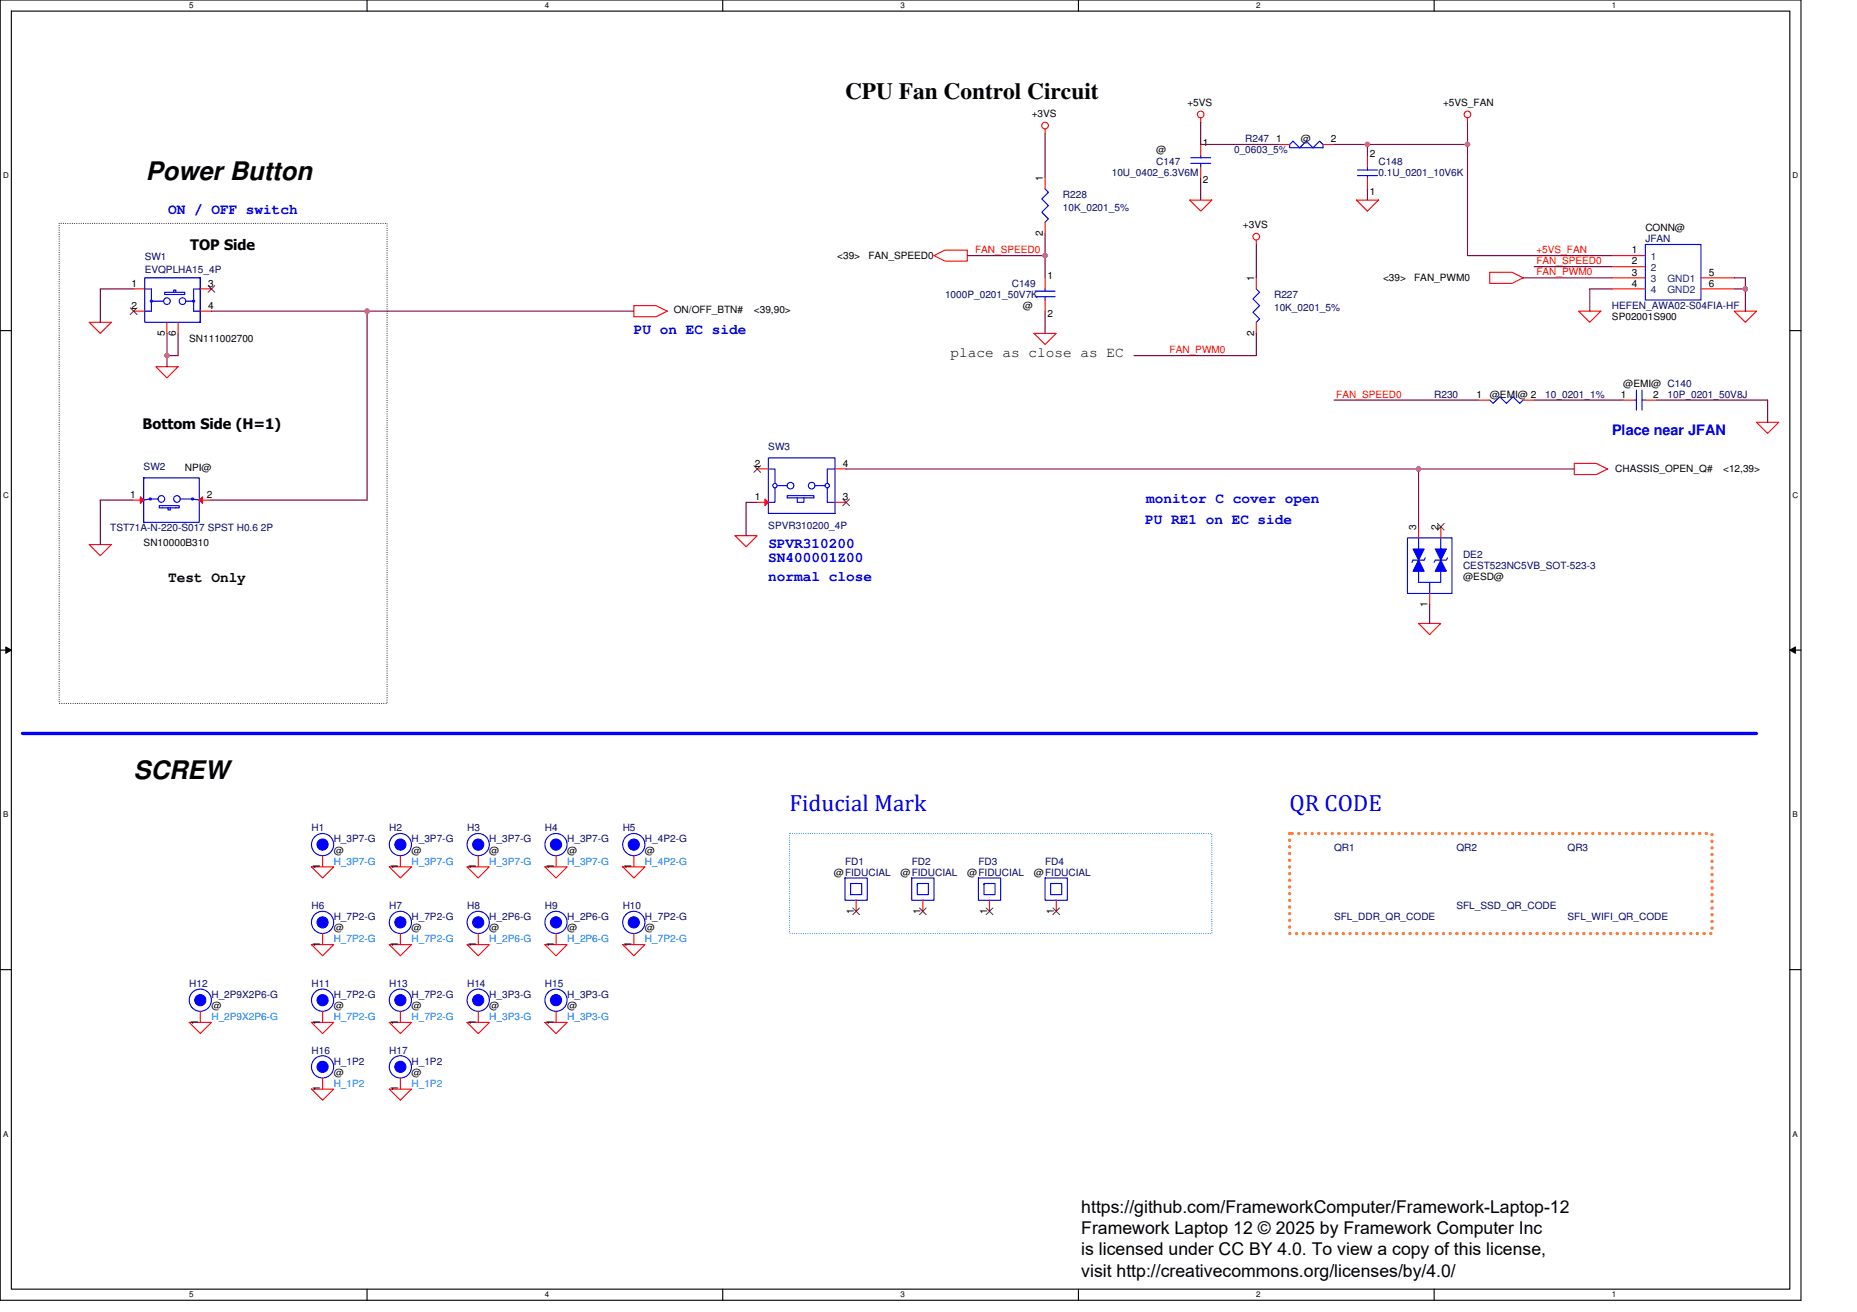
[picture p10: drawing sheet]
<svg xmlns="http://www.w3.org/2000/svg" width="297mm" height="210mm" viewBox="0 0 297 210" stroke-linecap="round" stroke-linejoin="round" font-family="sans-serif">
<path d="M0 0h288.1v208h-288.1zM1.8 1.8h284.5v204.4h-284.5z" fill="none" stroke="#000" stroke-width=".18"/>
<g fill="#fff">
<path d="M30.3 .2h.7v1.4h-.7z"/>
<path d="M30.3 206.4h.7v1.4h-.7z"/>
</g>
<path d="M58.7 0v1.8M58.7 206.2v1.8" fill="none" stroke="#000" stroke-width=".18"/>
<g fill="#fff">
<path d="M87.2 .2h.7v1.4h-.7z"/>
<path d="M87.2 206.4h.7v1.4h-.7z"/>
</g>
<path d="M115.6 0v1.8M115.6 206.2v1.8" fill="none" stroke="#000" stroke-width=".18"/>
<g fill="#fff">
<path d="M144.1 .2h.7v1.4h-.7z"/>
<path d="M144.1 206.4h.7v1.4h-.7z"/>
</g>
<path d="M172.5 0v1.8M172.5 206.2v1.8" fill="none" stroke="#000" stroke-width=".18"/>
<g fill="#fff">
<path d="M201 .2h.7v1.4h-.7z"/>
<path d="M201 206.4h.7v1.4h-.7z"/>
</g>
<path d="M229.4 0v1.8M229.4 206.2v1.8" fill="none" stroke="#000" stroke-width=".18"/>
<g fill="#fff">
<path d="M257.8 .2h.8v1.4h-.8z"/>
<path d="M257.8 206.4h.8v1.4h-.8z"/>
<path d="M.5 27.3h.9v1.5h-.9z"/>
<path d="M286.7 27.3h1v1.5h-1z"/>
<path d="M.5 78.5h.9v1.4h-.9z"/>
<path d="M286.7 78.5h1v1.4h-1z"/>
</g>
<path d="M0 52.9h1.8M286.3 52.9h1.8" fill="none" stroke="#000" stroke-width=".18"/>
<g fill="#fff">
<path d="M.5 129.6h.8v1.4h-.8z"/>
<path d="M286.7 129.6h.9v1.4h-.9z"/>
</g>
<path d="M0 104h1.8M286.3 104h1.8" fill="none" stroke="#000" stroke-width=".18"/>
<path d="M.9 103.5l.9 .5-.9 .5zM286.3 104l.9-.5v1z" fill="#000"/>
<path d="M.9 103.5l.9 .5-.9 .5zM286.3 104l.9-.5v1z" fill="none" stroke="#000" stroke-width=".16"/>
<g fill="#fff">
<path d="M.5 180.7h.8v1.4h-.8z"/>
<path d="M286.7 180.7h.9v1.4h-.9z"/>
</g>
<path d="M0 155.1h1.8M286.3 155.1h1.8" fill="none" stroke="#000" stroke-width=".18"/>
<path d="M3.6 117.3h277.4" fill="none" stroke="#00f" stroke-width=".53"/>
<path d="M126.3 133.3h67.5v16.1h-67.5z" fill="none" stroke="#0080ff" stroke-width=".18" stroke-dasharray="0 .4"/>
<path d="M9.5 35.7h52.4v76.8h-52.4z" fill="none" stroke="#000" stroke-width=".18" stroke-dasharray="0 .4"/>
<path d="M206.3 133.3h67.6v16.1h-67.6z" fill="none" stroke="#ff8000" stroke-width=".53" stroke-dasharray="0 1.1"/>
<g fill="none" stroke="#f00" stroke-width=".18">
<path d="M192.1 18.8v.8M234.7 18.8v.8M167.2 20.6v.7M190.3 32h3.5l-1.7 1.8zM192.1 23.1v1.8M192.1 26.7v1.7M201 38.4v.7M217 32h3.5l-1.8 1.8zM14.3 51.6h3.5l-1.8 1.7zM24.9 58.7h3.6l-1.8 1.8zM101.4 48.9h3.5l1.8 .9-1.8 .9h-3.5zM149.4 40.9l1.8-.9h3.5v1.8h-3.5z"/>
<path d="M165.4 53.3h3.5l-1.7 1.8zM238.3 43.6h3.5l1.8 .8-1.8 .9h-3.5zM252.5 49.8h3.6l-1.8 1.8zM277.4 49.8h3.6l-1.8 1.8zM251.8 74.1h3.6l1.7 .9-1.7 .9h-3.6zM281 67.6h3.5l-1.8 1.7zM14.3 87.1h3.5l-1.8 1.8zM117.6 85.7h3.5l-1.8 1.8zM226.9 99.7h3.6l-1.8 1.8zM49.8 138.7h3.6l-1.8 1.8zM62.3 138.7h3.5l-1.8 1.8zM74.7 138.7h3.6l-1.8 1.8z"/>
<path d="M87.2 138.7h3.5l-1.8 1.8zM99.6 138.7h3.6l-1.8 1.8zM49.8 151.1h3.6l-1.8 1.8zM62.3 151.1h3.5l-1.8 1.8zM74.7 151.1h3.6l-1.8 1.8zM87.2 151.1h3.5l-1.8 1.8zM99.6 151.1h3.6l-1.8 1.8zM30.3 163.6h3.5l-1.8 1.8zM49.8 163.6h3.6l-1.8 1.8zM49.8 174.2h3.6l-1.8 1.8zM62.3 163.6h3.5l-1.8 1.8zM62.3 174.2h3.5l-1.8 1.8z"/>
<path d="M74.7 163.6h3.6l-1.8 1.8zM87.2 163.6h3.5l-1.8 1.8z"/>
<circle cx="192.1" cy="18.3" r=".53"/>
<circle cx="234.7" cy="18.3" r=".53"/>
<circle cx="167.2" cy="20.1" r=".53"/>
<circle cx="200.9" cy="37.9" r=".53"/>
</g>
<path d="M190.5 26.1h3.2M190.5 25.2h3.2M192.1 24.9v.3M192.1 26.1v.6" fill="none" stroke="#00f" stroke-width=".18"/>
<circle cx="51.6" cy="160" r=".89" fill="#00f"/>
<g fill="none" stroke="#00f" stroke-width=".18">
<circle cx="51.6" cy="160" r=".89"/>
<circle cx="51.6" cy="160" r="1.78"/>
</g>
<path d="M51.6 161.8v1.8" fill="none" stroke="#f00" stroke-width=".18"/>
<circle cx="88.9" cy="160" r=".89" fill="#00f"/>
<g fill="none" stroke="#00f" stroke-width=".18">
<circle cx="88.9" cy="160" r=".89"/>
<circle cx="88.9" cy="160" r="1.78"/>
</g>
<path d="M88.9 161.8v1.8" fill="none" stroke="#f00" stroke-width=".18"/>
<circle cx="51.6" cy="147.6" r=".89" fill="#00f"/>
<g fill="none" stroke="#00f" stroke-width=".18">
<circle cx="51.6" cy="147.6" r=".89"/>
<circle cx="51.6" cy="147.6" r="1.78"/>
</g>
<path d="M51.6 149.4v1.7" fill="none" stroke="#f00" stroke-width=".18"/>
<circle cx="76.5" cy="147.6" r=".89" fill="#00f"/>
<g fill="none" stroke="#00f" stroke-width=".18">
<path d="M167.2 30.2l.5 .6-1.1 1 1.1 1.1-1.1 1.1 1.1 1-.5 .6M165.6 47.5h3.2M165.6 46.6h3.2M167.2 46.2v.4M167.2 47.5v.5M261.4 64h.4M261.8 62.4v3.2M262.6 62.4v3.2M262.6 64h.6M156.5 140.5h3.6v3.5h-3.6zM157.4 141.4h1.8v1.7h-1.8z"/>
<circle cx="76.5" cy="147.6" r="1.78"/>
<circle cx="76.5" cy="147.6" r=".89"/>
</g>
<path d="M167.2 28.4v1.8M167.2 35.6v1.7M167.2 44.4v1.8M167.2 48v1.8M259.6 64h1.8M263.2 64h1.8M76.5 149.4v1.7M158.3 144v1.8" fill="none" stroke="#f00" stroke-width=".18"/>
<path d="M157.7 145.3l1.1 1M158.8 145.3l-1.1 1" fill="none" stroke="#804000" stroke-width=".16"/>
<circle cx="101.4" cy="147.6" r=".89" fill="#00f"/>
<g fill="none" stroke="#00f" stroke-width=".18">
<path d="M135.2 140.5h3.5v3.5h-3.5zM136.1 141.4h1.7v1.7h-1.7z"/>
<circle cx="101.4" cy="147.6" r=".89"/>
<circle cx="101.4" cy="147.6" r="1.78"/>
</g>
<path d="M101.4 149.4v1.7M136.9 144v1.8" fill="none" stroke="#f00" stroke-width=".18"/>
<path d="M136.4 145.3l1.1 1M137.5 145.3l-1.1 1" fill="none" stroke="#804000" stroke-width=".16"/>
<circle cx="76.5" cy="135.1" r=".89" fill="#00f"/>
<g fill="none" stroke="#00f" stroke-width=".18">
<circle cx="76.5" cy="135.1" r=".89"/>
<circle cx="76.5" cy="135.1" r="1.78"/>
</g>
<path d="M76.5 136.9v1.8" fill="none" stroke="#f00" stroke-width=".18"/>
<circle cx="51.6" cy="135.1" r=".89" fill="#00f"/>
<g fill="none" stroke="#00f" stroke-width=".18">
<path d="M23.2 46.2h1v1.8M24.2 48.2h2M24.2 48.4v1.4h-1M26.4 46.8h3.2v.3h-3.2zM27.8 46.8v-.4h.3v.4M29.7 48.2h1.3M31 48.4v1.4h1M32 44.4v7.2h-8.8v-7.2h8.8v7.2M32 46.2h-1v1.8M23 76.5v7.1h8.9v-7.1h-8.9v7.1M25.3 79.8h-1.3l-1 .2M28.8 79.8h2l1.1 .2"/>
<path d="M25.5 80.9h3.2v.4h-3.2zM26.9 81.3v.3h.3v-.3"/>
<circle cx="24.2" cy="48.2" r=".17"/>
<circle cx="26.7" cy="48.2" r=".53"/>
<circle cx="29.2" cy="48.2" r=".53"/>
<circle cx="31" cy="48.2" r=".17"/>
<circle cx="24" cy="79.8" r=".17"/>
<circle cx="25.8" cy="79.8" r=".53"/>
<circle cx="28.3" cy="79.8" r=".53"/>
<circle cx="30.8" cy="79.8" r=".17"/>
<circle cx="51.6" cy="135.1" r=".89"/>
<circle cx="51.6" cy="135.1" r="1.78"/>
</g>
<path d="M21.4 46.2h1.8M21.4 49.8h1.8M26.7 51.6v1.7M28.5 51.6v1.7M32 49.8h1.8M32 46.2h1.8M51.6 136.9v1.8" fill="none" stroke="#f00" stroke-width=".18"/>
<path d="M20.8 49.3l1.1 1M21.9 49.3l-1.1 1M33.3 45.7l1.1 1.1M34.4 45.7l-1.1 1.1" fill="none" stroke="#804000" stroke-width=".16"/>
<path d="M31.9 80l.5-.5v1z" fill="#f00"/>
<path d="M31.9 80l.5-.5v1zM31.9 80h1.7" fill="none" stroke="#f00" stroke-width=".18"/>
<path d="M22.4 79.5l.6 .5-.6 .5z" fill="#f00"/>
<path d="M22.4 79.5l.6 .5-.6 .5zM21.2 80h1.8" fill="none" stroke="#f00" stroke-width=".18"/>
<circle cx="51.6" cy="170.7" r=".89" fill="#00f"/>
<g fill="none" stroke="#00f" stroke-width=".18">
<path d="M122.9 75h1.1v2.3M122.9 73.3h10.7v8.8h-10.7zM124 78.1v2.3h-1.1M124.3 77.7h1.6M125.9 79.3h4.3v.4h-4.3zM127.5 79.7v.7h1.1v-.7M130.4 77.7h1.6h-.2M132.3 78.1v2.3h1.3M133.6 75h-1.3v2.3"/>
<circle cx="124" cy="77.7" r=".35"/>
<circle cx="126.5" cy="77.7" r=".53"/>
<circle cx="129.8" cy="77.7" r=".53"/>
<circle cx="132.3" cy="77.7" r=".35"/>
<circle cx="51.6" cy="170.7" r=".89"/>
<circle cx="51.6" cy="170.7" r="1.78"/>
</g>
<path d="M51.6 172.5v1.7" fill="none" stroke="#f00" stroke-width=".18"/>
<path d="M122.4 79.8l.5 .6-.5 .5z" fill="#f00"/>
<path d="M121.1 75h1.8M122.4 79.8l.5 .6-.5 .5zM133.6 75h1.7M121.1 80.4h1.8M133.6 80.4h1.7" fill="none" stroke="#f00" stroke-width=".18"/>
<path d="M120.6 74.5l1.1 1.1M121.7 74.5l-1.1 1.1M134.8 79.8l1.1 1.1M135.9 79.8l-1.1 1.1" fill="none" stroke="#804000" stroke-width=".16"/>
<circle cx="88.9" cy="135.1" r=".89" fill="#00f"/>
<g fill="none" stroke="#00f" stroke-width=".18">
<circle cx="88.9" cy="135.1" r=".89"/>
<circle cx="88.9" cy="135.1" r="1.78"/>
</g>
<path d="M88.9 136.9v1.8" fill="none" stroke="#f00" stroke-width=".18"/>
<circle cx="32" cy="160" r=".89" fill="#00f"/>
<g fill="none" stroke="#00f" stroke-width=".18">
<path d="M263.2 39.1h8.9v8.9h-8.9z"/>
<circle cx="32" cy="160" r=".89"/>
<circle cx="32" cy="160" r="1.78"/>
</g>
<path d="M257.8 40.9h5.4M257.8 42.7h5.4M257.8 44.4h5.4M257.8 46.2h5.4M272.1 44.4h5.3M272.1 46.2h5.3M32 161.8v1.8" fill="none" stroke="#f00" stroke-width=".18"/>
<circle cx="88.9" cy="147.6" r=".89" fill="#00f"/>
<g fill="none" stroke="#00f" stroke-width=".18">
<path d="M217.1 27.2h3.2M217.1 28.1h3.2M218.7 28.1v.3M218.7 26.7v.5"/>
<circle cx="88.9" cy="147.6" r=".89"/>
<circle cx="88.9" cy="147.6" r="1.78"/>
</g>
<path d="M218.7 28.4v1.8M218.7 24.9v1.8M88.9 149.4v1.7" fill="none" stroke="#f00" stroke-width=".18"/>
<circle cx="76.5" cy="160" r=".89" fill="#00f"/>
<g fill="none" stroke="#00f" stroke-width=".18">
<path d="M201 46.2l.5 .6-1.1 1 1.1 1.1-1.1 1.1 1.1 1-.5 .6M238.3 64l.5 .5 1.1-1 1.1 1 1-1 1.1 1 .5-.5"/>
<circle cx="76.5" cy="160" r="1.78"/>
<circle cx="76.5" cy="160" r=".89"/>
</g>
<path d="M201 44.4v1.8M201 51.6v1.7M236.5 64h1.8M243.6 64h1.8M76.5 161.8v1.8" fill="none" stroke="#f00" stroke-width=".18"/>
<circle cx="64" cy="160" r=".89" fill="#00f"/>
<g fill="none" stroke="#00f" stroke-width=".18">
<path d="M167.2 140.5h3.5v3.5h-3.5zM168.1 141.4h1.7v1.7h-1.7z"/>
<circle cx="64" cy="160" r=".89"/>
<circle cx="64" cy="160" r="1.78"/>
</g>
<path d="M168.9 144v1.8M64 161.8v1.8" fill="none" stroke="#f00" stroke-width=".18"/>
<path d="M168.4 145.3l1.1 1M169.5 145.3l-1.1 1" fill="none" stroke="#804000" stroke-width=".16"/>
<circle cx="101.4" cy="135.1" r=".89" fill="#00f"/>
<g fill="none" stroke="#00f" stroke-width=".18">
<path d="M206.8 22.6l1.1 1 1.1-1 1 1 1.1-1 .5 .5v.5h-5.3v-.5zM145.8 140.5h3.6v3.5h-3.6zM146.7 141.4h1.8v1.7h-1.8z"/>
<circle cx="101.4" cy="135.1" r=".89"/>
<circle cx="101.4" cy="135.1" r="1.78"/>
</g>
<path d="M204.5 23.1h1.8M211.6 23.1h1.8M101.4 136.9v1.8M147.6 144v1.8" fill="none" stroke="#f00" stroke-width=".18"/>
<path d="M147.1 145.3l1.1 1M148.1 145.3l-1 1" fill="none" stroke="#804000" stroke-width=".16"/>
<path d="M230.5 89.6l.9 1.8h-1.8z" fill="#00f"/>
<path d="M225.1 86.1h7.1v8.8h-7.1zM226.9 87.8v1.8M230.5 89.6l.9 1.8h-1.8zM230.5 91.4v1.8h-1.8v1.7M230.5 87.8v1.8" fill="none" stroke="#00f" stroke-width=".18"/>
<path d="M226.9 89.6l.9 1.8h-1.8z" fill="#00f"/>
<path d="M226.9 89.6l.9 1.8h-1.8zM226.9 91.4v1.8h1.8M228 89.3l-.2 .3h-1.8l-.2 .4M231.5 89.3l-.1 .3h-1.8l-.2 .4" fill="none" stroke="#00f" stroke-width=".18"/>
<path d="M229.6 87.8h1.8l-.9 1.8z" fill="#00f"/>
<path d="M229.6 87.8h1.8l-.9 1.8z" fill="none" stroke="#00f" stroke-width=".18"/>
<path d="M226 87.8h1.8l-.9 1.8z" fill="#00f"/>
<path d="M226 87.8h1.8l-.9 1.8zM226.9 86.1v1.7M230.5 86.1v1.7" fill="none" stroke="#00f" stroke-width=".18"/>
<path d="M226.9 84.3v1.8M228.7 94.9v1.8M230.5 84.3v1.8" fill="none" stroke="#f00" stroke-width=".18"/>
<path d="M229.9 83.7l1.1 1.1M231 83.7l-1.1 1.1" fill="none" stroke="#804000" stroke-width=".16"/>
<circle cx="64" cy="170.7" r=".89" fill="#00f"/>
<g fill="none" stroke="#00f" stroke-width=".18">
<circle cx="64" cy="170.7" r="1.78"/>
<circle cx="64" cy="170.7" r=".89"/>
</g>
<path d="M64 172.5v1.7" fill="none" stroke="#f00" stroke-width=".18"/>
<circle cx="64" cy="147.6" r=".89" fill="#00f"/>
<g fill="none" stroke="#00f" stroke-width=".18">
<circle cx="64" cy="147.6" r="1.78"/>
<circle cx="64" cy="147.6" r=".89"/>
</g>
<path d="M64 149.4v1.7" fill="none" stroke="#f00" stroke-width=".18"/>
<circle cx="64" cy="135.1" r=".89" fill="#00f"/>
<g fill="none" stroke="#00f" stroke-width=".18">
<circle cx="64" cy="135.1" r=".89"/>
<circle cx="64" cy="135.1" r="1.78"/>
</g>
<path d="M64 136.9v1.8" fill="none" stroke="#f00" stroke-width=".18"/>
<path d="M192.1 19.6v3.5h12.4M234.7 19.6v3.5M167.2 21.3v7.1M213.4 23.1h5.3" fill="none" stroke="#800040" stroke-width=".18"/>
<circle cx="218.7" cy="23.1" r=".35" fill="#f0f"/>
<circle cx="218.7" cy="23.1" r=".35" fill="none" stroke="#f0f" stroke-width=".18"/>
<path d="M218.7 24.9v-1.8h16v17.8" fill="none" stroke="#800040" stroke-width=".18"/>
<circle cx="234.7" cy="23.1" r=".35" fill="#f0f"/>
<circle cx="234.7" cy="23.1" r=".35" fill="none" stroke="#f0f" stroke-width=".18"/>
<path d="M167.2 37.3v3.6h-12.5M192.1 28.4v3.6M201 39.1v5.3M218.7 30.2v1.8" fill="none" stroke="#800040" stroke-width=".18"/>
<circle cx="167.2" cy="40.9" r=".35" fill="#f0f"/>
<circle cx="167.2" cy="40.9" r=".35" fill="none" stroke="#f0f" stroke-width=".18"/>
<path d="M167.2 40.9v3.5M234.7 40.9h23.1M243.6 44.4h14.2M245.4 42.7h12.4M257.8 46.2h-3.5v3.6M277.4 44.4h1.8v1.8h-1.8" fill="none" stroke="#800040" stroke-width=".18"/>
<circle cx="279.2" cy="46.2" r=".35" fill="#f0f"/>
<circle cx="279.2" cy="46.2" r=".35" fill="none" stroke="#f0f" stroke-width=".18"/>
<path d="M167.2 49.8v3.5M201 53.3v3.6h-19.6M279.2 46.2v3.6M135.3 75h91.6M21.2 80h-5.2v7.1M33.6 80h25.1" fill="none" stroke="#800040" stroke-width=".18"/>
<circle cx="226.9" cy="75" r=".35" fill="#f0f"/>
<circle cx="226.9" cy="75" r=".35" fill="none" stroke="#f0f" stroke-width=".18"/>
<path d="M58.7 49.8v30.2M213.4 64h23.1M245.4 64h14.2M251.8 75h-24.9v9.3M265 64h17.7v3.6M121.1 80.4h-1.8v5.3M228.7 96.7v3" fill="none" stroke="#800040" stroke-width=".18"/>
<circle cx="58.7" cy="49.8" r=".35" fill="#f0f"/>
<circle cx="58.7" cy="49.8" r=".35" fill="none" stroke="#f0f" stroke-width=".18"/>
<path d="M21.4 46.2h-5.4v5.4M26.7 53.3v3.6M33.8 49.8h67.6" fill="none" stroke="#800040" stroke-width=".18"/>
<circle cx="26.7" cy="56.9" r=".35" fill="#f0f"/>
<circle cx="26.7" cy="56.9" r=".35" fill="none" stroke="#f0f" stroke-width=".18"/>
<path d="M28.5 53.3v3.6h-1.8v1.8" fill="none" stroke="#800040" stroke-width=".18"/>
<circle cx="218.7" cy="23.1" r=".35" fill="#f0f"/>
<circle cx="218.7" cy="23.1" r=".35" fill="none" stroke="#f0f" stroke-width=".18"/>
<circle cx="234.7" cy="23.1" r=".35" fill="#f0f"/>
<circle cx="234.7" cy="23.1" r=".35" fill="none" stroke="#f0f" stroke-width=".18"/>
<circle cx="167.2" cy="40.9" r=".35" fill="#f0f"/>
<circle cx="167.2" cy="40.9" r=".35" fill="none" stroke="#f0f" stroke-width=".18"/>
<circle cx="279.2" cy="46.2" r=".35" fill="#f0f"/>
<circle cx="279.2" cy="46.2" r=".35" fill="none" stroke="#f0f" stroke-width=".18"/>
<circle cx="226.9" cy="75" r=".35" fill="#f0f"/>
<circle cx="226.9" cy="75" r=".35" fill="none" stroke="#f0f" stroke-width=".18"/>
<circle cx="58.7" cy="49.8" r=".35" fill="#f0f"/>
<circle cx="58.7" cy="49.8" r=".35" fill="none" stroke="#f0f" stroke-width=".18"/>
<circle cx="26.7" cy="56.9" r=".35" fill="#f0f"/>
<circle cx="26.7" cy="56.9" r=".35" fill="none" stroke="#f0f" stroke-width=".18"/>
<g font-size="4.1">
<text x="23.3" y="28.8">Power Button</text>
<text x="21.4" y="124.6">SCREW</text>
</g>
<text font-size="3.7" x="135.2" y="15.8">CPU Fan Control Circuit</text>
<g font-size="3.7" fill="#00f">
<text x="126.3" y="129.8">Fiducial Mark</text>
<text x="206.3" y="129.8">QR CODE</text>
</g>
<g font-size="2.8">
<text x="173" y="194.1">https://github.com/FrameworkComputer/Framework-Laptop-12</text>
<text x="173" y="197.5">Framework Laptop 12 © 2025 by Framework Computer Inc</text>
<text x="173" y="200.8">is licensed under CC BY 4.0. To view a copy of this license,</text>
<text x="173" y="204.2">visit http://creativecommons.org/licenses/by/4.0/</text>
</g>
<g font-size="2.3" fill="#00f">
<text x="26.9" y="34.3">ON / OFF switch</text>
<text x="101.4" y="53.5">PU on EC side</text>
<text x="257.9" y="69.7">Place near JFAN</text>
<text x="183.2" y="83.9">PU RE1 on EC side</text>
<text x="183.4" y="80.5">monitor C cover open</text>
<text x="122.9" y="89.9">SN400001Z00</text>
<text x="122.9" y="87.6">SPVR310200</text>
<text x="122.9" y="93">normal close</text>
</g>
<g font-size="2.3">
<text x="30.4" y="40">TOP Side</text>
<text x="152.1" y="57">place as close as EC</text>
<text x="22.8" y="68.6">Bottom Side (H=1)</text>
<text x="26.9" y="93.1">Test Only</text>
</g>
<g font-size="1.6">
<text x="189.9" y="16.9">+5VS</text>
<text x="230.8" y="16.9">+5VS_FAN</text>
<text x="165" y="18.7">+3VS</text>
<text x="192.4" y="23.3">1</text>
<text x="204.1" y="22.8">1</text>
<text x="208.1" y="22.8">@</text>
<text x="212.9" y="22.8">2</text>
<text x="166.8" y="29" transform="rotate(-90 166.8 29)">1</text>
<text x="185" y="24.5">@</text>
<text x="192.4" y="29.3">2</text>
<text x="219.1" y="25.1">2</text>
<text x="219.1" y="31.1">1</text>
<text x="133.9" y="41.4">&lt;39&gt;</text>
<text x="138.9" y="41.4">FAN_SPEED0</text>
<text x="166.8" y="37.7" transform="rotate(-90 166.8 37.7)">2</text>
<text x="198.8" y="36.5">+3VS</text>
<text x="261" y="40.5">1</text>
<text x="263.2" y="37">CONN@</text>
<text x="21" y="45.9">1</text>
<text x="33.3" y="45.9">3</text>
<text x="167.5" y="44.6">1</text>
<text x="200.6" y="45" transform="rotate(-90 200.6 45)">1</text>
<text x="221.2" y="45">&lt;39&gt;</text>
<text x="226.2" y="45">FAN_PWM0</text>
<text x="261" y="42.3">2</text>
<text x="261" y="44.1">3</text>
<text x="261" y="45.9">4</text>
<text x="273.3" y="44.1">5</text>
<text x="273.3" y="45.9">6</text>
<text x="21" y="49.4">2</text>
<text x="26.3" y="53.7" transform="rotate(-90 26.3 53.7)">5</text>
<text x="28.1" y="53.7" transform="rotate(-90 28.1 53.7)">6</text>
<text x="33.3" y="49.4">4</text>
<text x="107.8" y="50.1">ON/OFF_BTN#</text>
<text x="120.6" y="50.1">&lt;39,90&gt;</text>
<text x="163.6" y="49.4">@</text>
<text x="167.5" y="50.7">2</text>
<text x="200.6" y="53.7" transform="rotate(-90 200.6 53.7)">2</text>
<text x="257.8" y="51.2">SP02001S900</text>
<text x="30.3" y="54.8">SN111002700</text>
<text x="236.2" y="63.6">1</text>
<text x="238.3" y="63.7">@EMI@ 2</text>
<text x="259.3" y="63.6">1</text>
<text x="259.6" y="61.9">@EMI@ C140</text>
<text x="264.4" y="63.6">2</text>
<text x="29.6" y="75.4">NPI@</text>
<text x="120.8" y="74.7">2</text>
<text x="134.8" y="74.7">4</text>
<text x="258.4" y="75.6">CHASSIS_OPEN_Q#</text>
<text x="275.6" y="75.6">&lt;12,39&gt;</text>
<text x="20.8" y="79.6">1</text>
<text x="33.1" y="79.6">2</text>
<text x="120.8" y="80">1</text>
<text x="134.8" y="80">3</text>
<text x="23" y="87.3">SN10000B310</text>
<text x="226.6" y="84.8" transform="rotate(-90 226.6 84.8)">3</text>
<text x="230.1" y="84.8" transform="rotate(-90 230.1 84.8)">2</text>
<text x="234" y="92.8">@ESD@</text>
<text x="228.3" y="97.1" transform="rotate(-90 228.3 97.1)">1</text>
<text x="53.4" y="136.6">@</text>
<text x="65.8" y="136.6">@</text>
<text x="78.3" y="136.6">@</text>
<text x="90.7" y="136.6">@</text>
<text x="103.2" y="136.6">@</text>
<text x="51.2" y="139" transform="rotate(-90 51.2 139)">1</text>
<text x="63.7" y="139" transform="rotate(-90 63.7 139)">1</text>
<text x="76.1" y="139" transform="rotate(-90 76.1 139)">1</text>
<text x="88.6" y="139" transform="rotate(-90 88.6 139)">1</text>
<text x="101" y="139" transform="rotate(-90 101 139)">1</text>
<text x="133.4" y="140.1">@FIDUCIAL</text>
<text x="144.1" y="140.1">@FIDUCIAL</text>
<text x="154.7" y="140.1">@FIDUCIAL</text>
<text x="165.4" y="140.1">@FIDUCIAL</text>
<text x="53.4" y="149">@</text>
<text x="65.8" y="149">@</text>
<text x="78.3" y="149">@</text>
<text x="90.7" y="149">@</text>
<text x="103.2" y="149">@</text>
<text x="136.6" y="146.2" transform="rotate(-90 136.6 146.2)">1</text>
<text x="147.3" y="146.2" transform="rotate(-90 147.3 146.2)">1</text>
<text x="157.9" y="146.2" transform="rotate(-90 157.9 146.2)">1</text>
<text x="168.6" y="146.2" transform="rotate(-90 168.6 146.2)">1</text>
<text x="51.2" y="151.5" transform="rotate(-90 51.2 151.5)">1</text>
<text x="63.7" y="151.5" transform="rotate(-90 63.7 151.5)">1</text>
<text x="76.1" y="151.5" transform="rotate(-90 76.1 151.5)">1</text>
<text x="88.6" y="151.5" transform="rotate(-90 88.6 151.5)">1</text>
<text x="101" y="151.5" transform="rotate(-90 101 151.5)">1</text>
<text x="33.8" y="161.4">@</text>
<text x="53.4" y="161.4">@</text>
<text x="65.8" y="161.4">@</text>
<text x="78.3" y="161.4">@</text>
<text x="90.7" y="161.4">@</text>
<text x="31.7" y="163.9" transform="rotate(-90 31.7 163.9)">1</text>
<text x="51.2" y="163.9" transform="rotate(-90 51.2 163.9)">1</text>
<text x="63.7" y="163.9" transform="rotate(-90 63.7 163.9)">1</text>
<text x="76.1" y="163.9" transform="rotate(-90 76.1 163.9)">1</text>
<text x="88.6" y="163.9" transform="rotate(-90 88.6 163.9)">1</text>
<text x="53.4" y="172.1">@</text>
<text x="65.8" y="172.1">@</text>
<text x="51.2" y="174.6" transform="rotate(-90 51.2 174.6)">1</text>
<text x="63.7" y="174.6" transform="rotate(-90 63.7 174.6)">1</text>
</g>
<g font-size="1.6" fill="#000080">
<text x="199.2" y="22.8">R247</text>
<text x="177.8" y="28.1">10U_0402_6.3V6M</text>
<text x="185" y="26.3">C147</text>
<text x="197.4" y="24.5">0_0603_5%</text>
<text x="220.5" y="26.3">C148</text>
<text x="220.5" y="28.1">0.1U_0201_10V6K</text>
<text x="170" y="31.7">R228</text>
<text x="170" y="33.8">10K_0201_5%</text>
<text x="23.2" y="41.6">SW1</text>
<text x="263.2" y="38.8">JFAN</text>
<text x="23.2" y="43.7">EVQPLHA15_4P</text>
<text x="151.2" y="47.7">1000P_0201_50V7K</text>
<text x="161.8" y="45.9">C149</text>
<text x="203.8" y="47.7">R227</text>
<text x="203.8" y="49.8">10K_0201_5%</text>
<text x="257.8" y="49.4">HEFEN_AWA02-S04FIA-HF</text>
<text x="229.4" y="63.7">R230</text>
<text x="247.2" y="63.7">10_0201_1%</text>
<text x="266.7" y="63.7">10P_0201_50V8J</text>
<text x="23" y="75.2">SW2</text>
<text x="122.9" y="72">SW3</text>
<text x="17.6" y="85">TST71A-N-220-S017 SPST H0.6 2P</text>
<text x="122.9" y="84.6">SPVR310200_4P</text>
<text x="234" y="89.3">DE2</text>
<text x="234" y="91">CEST523NC5VB_SOT-523-3</text>
<text x="49.8" y="133">H1</text>
<text x="53.4" y="134.8">H_3P7-G</text>
<text x="62.3" y="133">H2</text>
<text x="65.8" y="134.8">H_3P7-G</text>
<text x="74.7" y="133">H3</text>
<text x="78.3" y="134.8">H_3P7-G</text>
<text x="87.2" y="133">H4</text>
<text x="90.7" y="134.8">H_3P7-G</text>
<text x="99.6" y="133">H5</text>
<text x="103.2" y="134.8">H_4P2-G</text>
<text x="213.4" y="136.2">QR1</text>
<text x="233" y="136.2">QR2</text>
<text x="250.7" y="136.2">QR3</text>
<text x="135.2" y="138.3">FD1</text>
<text x="145.8" y="138.3">FD2</text>
<text x="156.5" y="138.3">FD3</text>
<text x="167.2" y="138.3">FD4</text>
<text x="49.8" y="145.4">H6</text>
<text x="53.4" y="147.2">H_7P2-G</text>
<text x="62.3" y="145.4">H7</text>
<text x="65.8" y="147.2">H_7P2-G</text>
<text x="74.7" y="145.4">H8</text>
<text x="78.3" y="147.2">H_2P6-G</text>
<text x="87.2" y="145.4">H9</text>
<text x="90.7" y="147.2">H_2P6-G</text>
<text x="99.6" y="145.4">H10</text>
<text x="103.2" y="147.2">H_7P2-G</text>
<text x="213.4" y="147.2">SFL_DDR_QR_CODE</text>
<text x="233" y="145.4">SFL_SSD_QR_CODE</text>
<text x="250.7" y="147.2">SFL_WIFI_QR_CODE</text>
<text x="30.3" y="157.9">H12</text>
<text x="33.8" y="159.7">H_2P9X2P6-G</text>
<text x="49.8" y="157.9">H11</text>
<text x="53.4" y="159.7">H_7P2-G</text>
<text x="62.3" y="157.9">H13</text>
<text x="65.8" y="159.7">H_7P2-G</text>
<text x="74.7" y="157.9">H14</text>
<text x="78.3" y="159.7">H_3P3-G</text>
<text x="87.2" y="157.9">H15</text>
<text x="90.7" y="159.7">H_3P3-G</text>
<text x="49.8" y="168.6">H16</text>
<text x="53.4" y="170.3">H_1P2</text>
<text x="62.3" y="168.6">H17</text>
<text x="65.8" y="170.3">H_1P2</text>
</g>
<g font-size="1.6" fill="#f00">
<text x="156" y="40.5">FAN_SPEED0</text>
<text x="245.8" y="40.5">+5VS_FAN</text>
<text x="245.8" y="42.3">FAN_SPEED0</text>
<text x="245.8" y="44.1">FAN_PWM0</text>
<text x="187.1" y="56.5">FAN_PWM0</text>
<text x="213.8" y="63.6">FAN_SPEED0</text>
</g>
<g font-size="1.6" fill="#004080">
<text x="264.1" y="41.6">1</text>
<text x="264.1" y="43.4">2</text>
<text x="264.1" y="45.2">3</text>
<text x="264.1" y="46.9">4</text>
<text x="266.7" y="45.2">GND1</text>
<text x="266.7" y="46.9">GND2</text>
</g>
<g font-size="1.6" fill="#0080ff">
<text x="53.4" y="138.3">H_3P7-G</text>
<text x="65.8" y="138.3">H_3P7-G</text>
<text x="78.3" y="138.3">H_3P7-G</text>
<text x="90.7" y="138.3">H_3P7-G</text>
<text x="103.2" y="138.3">H_4P2-G</text>
<text x="53.4" y="150.8">H_7P2-G</text>
<text x="65.8" y="150.8">H_7P2-G</text>
<text x="78.3" y="150.8">H_2P6-G</text>
<text x="90.7" y="150.8">H_2P6-G</text>
<text x="103.2" y="150.8">H_7P2-G</text>
<text x="33.8" y="163.2">H_2P9X2P6-G</text>
<text x="53.4" y="163.2">H_7P2-G</text>
<text x="65.8" y="163.2">H_7P2-G</text>
<text x="78.3" y="163.2">H_3P3-G</text>
<text x="90.7" y="163.2">H_3P3-G</text>
<text x="53.4" y="173.9">H_1P2</text>
<text x="65.8" y="173.9">H_1P2</text>
</g>
<g font-size="1.3">
<text x="30.3" y="1.3">5</text>
<text x="87.2" y="1.3">4</text>
<text x="144.1" y="1.3">3</text>
<text x="201" y="1.3">2</text>
<text x="257.8" y="1.3">1</text>
<text x=".5" y="28.5">D</text>
<text x="286.7" y="28.5">D</text>
<text x=".5" y="79.6">C</text>
<text x="286.7" y="79.6">C</text>
<text x=".5" y="130.7">B</text>
<text x="286.7" y="130.7">B</text>
<text x=".5" y="181.8">A</text>
<text x="286.7" y="181.8">A</text>
<text x="30.3" y="207.6">5</text>
<text x="87.2" y="207.6">4</text>
<text x="144.1" y="207.6">3</text>
<text x="201" y="207.6">2</text>
<text x="257.8" y="207.6">1</text>
</g>
</svg>
